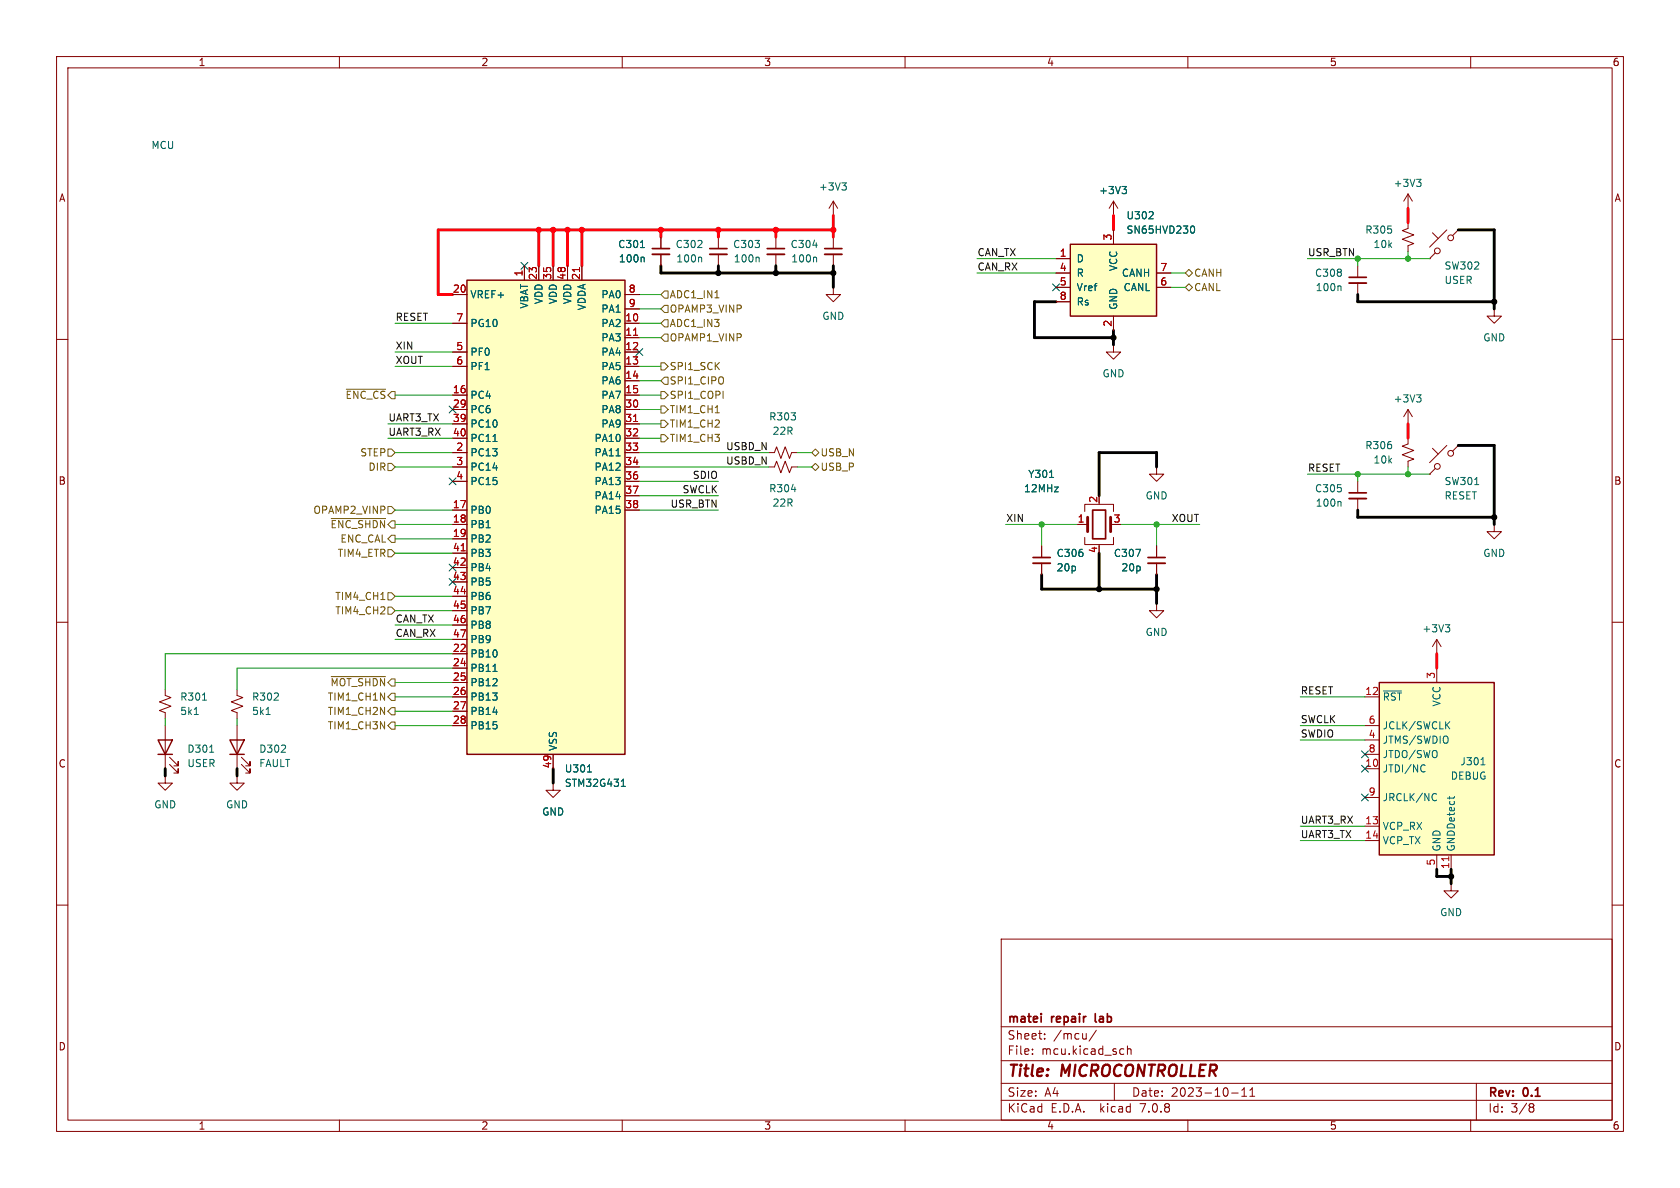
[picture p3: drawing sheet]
<svg xmlns="http://www.w3.org/2000/svg" width="297mm" height="210mm" viewBox="0 0 297 210" stroke-linecap="round" stroke-linejoin="round" font-family="sans-serif">
<g fill="none" stroke="#840000" stroke-width=".18">
<path d="M10 10h277v190h-277zM12 12h273v186h-273zM60 10v2M110 10v2M160 10v2M210 10v2M260 10v2M147.3 35.6l-.7 1.2M147.3 35.6v2.5M147.3 35.6l.8 1.2M196.8 35.6v2.5M196.8 35.6l-.7 1.2"/>
<path d="M196.8 35.6l.8 1.2M248.9 39.4v1l-1 .4 2 .7-2 .8 2 .8-1 .3v1.1M248.9 34.3v2.5M248.9 34.3l-.7 1.3M248.9 34.3l.8 1.3M10 60h2M80 57.2h2.5M80 52.1h2.5M92.7 47v2.5M95.2 47v2.5M97.8 47v2.5M100.3 47v2.5"/>
<path d="M102.9 47v2.5M110.5 57.2h2.5M110.5 59.7h2.5M110.5 52.1h2.5M110.5 54.6h2.5M116.8 41.9v2M116.8 45v2M127 41.9v2M127 45v2M137.2 41.9v2M137.2 45v2M147.3 50.8v1.3h1.3l-1.3 1.2-1.3-1.2h1.3"/>
<path d="M147.3 41.9v2M147.3 45v2M186.7 45.7h2.5M186.7 48.3h2.5M186.7 50.8h2.5M186.7 53.3h2.5M196.8 40.6v2.6M196.8 55.9v2.5M204.5 48.3h2.5M204.5 50.8h2.5M240 47v2M240 50v2.1"/>
<path d="M252.7 45.7h.1M253.2 41.1l1.1 1.1M253.7 44.7l-1 1M255.8 40.6l-3.1 3.1M257.8 40.6l-1 1.1M257.8 40.6h.1M264.2 54.6v1.3h1.2l-1.2 1.3-1.3-1.3h1.3M285 60h2M80 62.2h2.5M80 64.8h2.5M80 69.9h2.5M80 72.4h2.5"/>
<path d="M80 74.9h2.5M80 77.5h2.5M110.5 62.2h2.5M110.5 64.8h2.5M110.5 67.3h2.5M110.5 69.9h2.5M110.5 72.4h2.5M110.5 74.9h2.5M110.5 77.5h2.5M196.8 61v1.2h1.3l-1.3 1.3-1.2-1.3h1.2M248.9 77.5v1l-1 .4 2 .7-2 .8 2 .8-1 .3v1.1M248.9 72.4v2.5"/>
<path d="M248.9 72.4l-.7 1.3M248.9 72.4l.8 1.3M253.2 79.2l1.1 1.1M255.8 78.7l-3.1 3.1M257.8 78.7l-1 1.1M257.8 78.7h.1M80 92.7h2.5M80 82.6h2.5M80 80h2.5M80 90.2h2.5M80 95.3h2.5M80 85.1h2.5"/>
<path d="M80 97.8h2.5M110.5 82.6h2.5M110.5 80h2.5M110.5 90.2h2.5M110.5 85.1h2.5M110.5 87.6h2.5M135.9 82.6h1l.4-1.1 .7 2.1 .8-2.1 .8 2.1 .4-1h1M135.9 80h1l.4-1 .7 2 .8-2 .8 2 .4-1h1M184.1 96.5v2.1M184.1 99.6v2M190.5 92.7h1.8M191.8 95v1.3h5v-1.3"/>
<path d="M191.8 90.4v-1.2h5v1.2M194.3 96.3v.2M204.5 82.6v1.2h1.2l-1.2 1.3-1.3-1.3h1.3M204.5 96.5v2.1M204.5 99.6v2M240 85.1v2M240 88.1v2.1M252.7 83.8h.1M253.7 82.8l-1 1M264.2 92.7v1.3h1.2l-1.2 1.3-1.3-1.3h1.3M10 110h2M80 115.6h2.5"/>
<path d="M80 118.1h2.5M80 100.3h2.5M80 102.9h2.5M80 105.4h2.5M80 108h2.5M80 110.5h2.5M80 113h2.5M204.5 106.7v1.3h1.2l-1.2 1.2-1.3-1.2h1.3M254 113l-.8 1.3M254 113v2.6M254 118.1v2.6M254 113l.8 1.3"/>
<path d="M285 110h2M29.2 137.2v1.2h1.3l-1.3 1.3-1.3-1.3h1.3M29.2 121.9v1l1 .4-2 .8 2 .7-2 .8 1 .4v1M29.2 128.3v7.6M30 135.1l1.5 1.6v-.8v.8h-.8M30 133.9l1.5 1.5v-.8v.8h-.8M41.9 137.2v1.2h1.3l-1.3 1.3-1.3-1.3h1.3M41.9 121.9v1l1 .4-2 .8 2 .7-2 .8 1 .4v1M41.9 128.3v7.6M42.7 135.1l1.5 1.6v-.8v.8h-.8M42.7 133.9l1.5 1.5v-.8v.8h-.8M80 123.2h2.5"/>
<path d="M80 128.3h2.5M80 120.7h2.5M80 125.7h2.5M97.8 138.4v1.3h1.3l-1.3 1.3-1.3-1.3h1.3M97.8 133.4v2.5M241.3 135.9h2.5M241.3 123.2h2.5M241.3 130.8h2.5M241.3 128.3h2.5M241.3 133.4h2.5M10 160h2M241.3 146.1h2.5"/>
<path d="M241.3 148.6h2.5M241.3 141h2.5M254 151.1v2.6M256.5 156.2v1.3h1.3l-1.3 1.3-1.2-1.3h1.2M256.5 151.1v2.6M285 160h2M177 166h108v32h-108zM60 198v2M110 198v2M160 198v2M177 194.5h108M177 191.5h108"/>
<path d="M177 187.5h108M177 181.5h108M182.5 186.3v.1M182.5 185.5v.1M184.7 183.6v.1M184.7 182.8v.1M193.8 182.1l-1.3 2M197 191.5v3M198.2 185.4l.5 .1M198.7 186.3l-.5 .1M199.3 185.5l.2-.1 .4 .1 .1 .9M199.3 184.9v1.5"/>
<path d="M210 198v2M217.7 193.2h1.2M219.5 193.8h.9M219.5 192.7l.5-.4v1.5M221 193.8h.8M221 192.7l.4-.4v1.5M260 198v2M261 191.5v6.5M270.6 195.1h.3l.3 .3-.3 .3M270.6 195.7h.3M270.9 195.7l.2 .2 .1 .4-.3 .3h-.3"/>
<circle cx="254.1" cy="44.3" r=".51"/>
<circle cx="256.5" cy="42" r=".51"/>
<circle cx="254.1" cy="82.4" r=".51"/>
<circle cx="256.5" cy="80.1" r=".51"/>
</g>
<path d="M115.3 43.9h3.1M125.5 43.9h3M135.6 43.9h3.1M145.8 43.9h3M238.5 49h3.1M182.6 98.6h3.1M193.2 90.2h2.3v5.1h-2.3zM202.9 98.6h3.1M238.5 87.1h3.1M184.1 179.2v.1M184.1 179.7v1M193.6 179.2l.1 1.4" fill="none" stroke="#840000" stroke-width=".3"/>
<path d="M82.5 49.5h28v83.9h-28zM189.2 43.2h15.3v12.7h-15.3zM27.9 130.8h2.6l-1.3 2.6zM27.9 133.4h2.6M40.6 130.8h2.6l-1.3 2.6zM40.6 133.4h2.6M243.8 120.7h20.4v30.4h-20.4z" fill="none" stroke="#840000" stroke-width=".25"/>
<g fill="#ffffc2" stroke="#ffffc2" stroke-width=".18">
<path d="M189.2 43.2h15.3v12.7h-15.3z"/>
<path d="M243.8 120.7h20.4v30.4h-20.4z"/>
<path d="M82.5 49.5h28v83.9h-28z"/>
</g>
<g fill="none" stroke="#006464" stroke-width=".18">
<path d="M148.8 32.3h.8l-.4 .5M149.4 32.8l.2 .3v.3l-.2 .2M198.4 33h.7l-.4 .4M198.9 33.4l.2 .3v.3l-.2 .2M203.1 38.7h.8M203.8 37.5v.5M250.4 31.7h.8l-.4 .5M251 32.2l.2 .2v.3l-.2 .3M113.2 43.8h.7M113.7 45.5l.2 .1v.7M123.9 45.5l.1 .1v.7M134 45.5l.2 .1v.7"/>
<path d="M143.7 43.3h.8M144.2 45.5l.2 .1v.7M210.6 40l.2-.1a.68 .68 0 0 1 .4 .7 .68 .68 0 0 1-.4 .6h-.2M236.9 50.5l.2 .2v.7M87.1 78h.8M250.4 69.8h.8l-.4 .5M251 70.3l.2 .2v.3l-.2 .3M108.9 80.6h.7M139.9 86.5h.8M185.5 84.4h.8M200.8 97.1h.8l-.5 1.3M236.9 88.6l.2 .2v.7"/>
<path d="M260.7 85.7h.7M87.1 118.7h.8M255.5 110.4h.8l-.4 .5M256.1 110.9l.2 .3v.3l-.2 .2M34.3 126.3h.8M35.8 123.8h.7M37.1 133h.7M47 126.3h.8M103.8 136.5h.8M109.8 139h.8M110 138l.2-.3v1.3M244.6 122.1h3.2"/>
<path d="M251.6 135.2l.3 .1M251.9 136.3l-.3 .2M255.8 128.1l.5 .7M256.3 127.6l-.7 .7M261.8 135.2h.7M253.4 140.3h.3l.2 .1M253.9 141.4l-.2 .1h-.3M256.3 140.8v.5M257.1 140.8v.2"/>
</g>
<path d="M115.3 45h3.1M125.5 45h3M135.6 45h3.1M145.8 45h3M238.5 50h3.1M182.6 99.6h3.1M202.9 99.6h3.1M238.5 88.1h3.1" fill="none" stroke="#840000" stroke-width=".33"/>
<path d="M192.3 91.4v2.6M196.3 91.4v2.6" fill="none" stroke="#840000" stroke-width=".51"/>
<path d="M102.5 47.3v.7M112 59.3h.7M112 74.5h.7M81.5 97.4h.7M256.1 151.4v.8" fill="none" stroke="#a90000" stroke-width=".18"/>
<g fill="none" stroke="#725600" stroke-width=".18">
<path d="M117.5 56.5h.6v1.3h-.6l-.7-.6zM117.5 54h.6v1.2h-.6l-.7-.6zM117.5 59.1h.6v1.2h-.6l-.7-.6zM117.5 51.4h.6v1.3h-.6l-.7-.6zM126.4 52.6h.7M209.5 50.8l.7-.6 .6 .6-.6 .6zM209.5 48.3l.7-.7 .6 .7-.6 .6zM61.2 68.8h7M68.6 79.4h.6l.6 .6-.6 .6h-.6zM116.8 74.3h.7l.6 .6-.6 .7h-.7zM116.8 76.8h.7l.6 .7-.6 .6h-.7zM116.8 64.1h.7l.6 .7-.6 .6h-.7z"/>
<path d="M116.8 71.8h.7l.6 .6-.6 .6h-.7zM116.8 69.2h.7l.6 .7-.6 .6h-.7zM117.5 66.7h.6v1.2h-.6l-.7-.6zM126.4 73h.8M58.6 91.7h9.6M68.6 81.9h.6l.6 .7-.6 .6h-.6zM68.6 89.5h.6l.6 .7-.6 .6h-.6zM68.6 97.2h.6l.6 .6-.6 .6h-.6zM69.2 94.6h.6v1.3h-.6l-.6-.6zM143.5 82.6l.6-.7 .7 .7-.7 .6zM143.5 80l.6-.6 .7 .6-.7 .6zM58.6 119.6h9.6"/>
<path d="M67.3 106h.7M68.6 104.8h.6l.6 .6-.6 .6h-.6zM68.6 107.3h.6l.6 .7-.6 .6h-.6zM68.6 125.7l.6-.6h.6v1.3h-.6zM69.2 122.6h.6v1.2h-.6l-.6-.6zM69.2 127.6h.6v1.3h-.6l-.6-.6z"/>
</g>
<g fill="none" stroke="#009600" stroke-width=".18">
<path d="M69.8 57.2h10.2M113 59.7h3.8M113 52.1h3.8M113 57.2h3.8M113 54.6h3.8M172.7 48.3h14M172.7 45.7h14M207 50.8h2.5M207 48.3h2.5M231.1 45.7h21.6M240 45.7v1.3M248.9 44.5v1.2"/>
<path d="M68.6 74.9h11.4M68.6 77.5h11.4M69.8 69.9h10.2M69.8 64.8h10.2M69.8 62.2h10.2M113 69.9h3.8M113 67.3h3.8M113 74.9h3.8M113 77.5h3.8M113 72.4h3.8M113 64.8h3.8M69.8 82.6h10.2"/>
<path d="M69.8 97.8h10.2M69.8 95.3h10.2M69.8 92.7h10.2M69.8 90.2h10.2M69.8 80h10.2M113 82.6h22.9M113 90.2h14M113 80h22.9M113 87.6h14M113 85.1h14M141 82.6h2.5M141 80h2.5"/>
<path d="M177.8 92.7h12.7M184.1 92.7v3.8M198.1 92.7h14M204.5 92.7v3.8M231.1 83.8h21.6M240 83.8v1.3M248.9 82.6v1.2M69.8 108h10.2M69.8 105.4h10.2M69.8 110.5h10.2M69.8 113h10.2M80 115.6h-50.8v6.3"/>
<path d="M80 118.1h-38.1v3.8M29.2 127v1.3M41.9 127v1.3M69.8 125.7h10.2M69.8 120.7h10.2M69.8 123.2h10.2M69.8 128.3h10.2M229.9 123.2h11.4M229.9 128.3h11.4M229.9 130.8h11.4M229.9 146.1h11.4M229.9 148.6h11.4"/>
</g>
<g fill="none" stroke="#000" stroke-width=".51">
<path d="M116.8 47v1.3h30.5M127 47v1.3M137.2 47v1.3M147.3 47v3.8M186.7 53.3h-3.8v6.4h13.9M196.8 58.4v2.6M240 52.1v1.2h24.2M257.8 40.6h6.4v14M257.8 78.7h6.4v14M194.3 97.8v6.3M204.5 82.6v-2.6h-10.2v7.6M240 90.2v1.2h24.2"/>
<path d="M184.1 101.6v2.5h20.4M204.5 101.6v5.1M29.2 135.9v1.3M41.9 135.9v1.3M97.8 135.9v2.5M254 153.7v1.2h2.5M256.5 153.7v2.5"/>
</g>
<g fill="none" stroke="#ff000b" stroke-width=".51">
<path d="M147.3 38.1v3.8M196.8 38.1v2.5M248.9 36.8v2.6M95.2 40.6v6.4M97.8 40.6v6.4M100.3 40.6v6.4M102.9 40.6v6.4M116.8 40.6v1.3M127 40.6v1.3M137.2 40.6v1.3M147.3 40.6h-69.8v11.5h2.5M248.9 74.9v2.6"/>
<path d="M254 115.6v2.5"/>
</g>
<g fill="none" stroke="#000084" stroke-width=".18">
<path d="M92.1 46.4l1.2 1.2M93.3 46.4l-1.2 1.2M186.1 50.2l1.2 1.2M187.3 50.2l-1.2 1.2M79.4 71.8l1.2 1.2M80.6 71.8l-1.2 1.2M112.4 61.6l1.2 1.2M113.6 61.6l-1.2 1.2M79.4 84.5l1.2 1.2M79.4 99.7l1.2 1.2M80.6 84.5l-1.2 1.2M80.6 99.7l-1.2 1.2"/>
<path d="M79.4 102.3l1.2 1.2M80.6 102.3l-1.2 1.2M240.7 132.7l1.2 1.3M240.7 135.3l1.2 1.2M241.9 132.7l-1.2 1.3M241.9 135.3l-1.2 1.2M240.7 140.4l1.2 1.2M241.9 140.4l-1.2 1.2"/>
</g>
<g fill="#000" stroke="#000" stroke-width=".18">
<circle cx="127" cy="48.3" r=".46"/>
<circle cx="137.2" cy="48.3" r=".46"/>
<circle cx="147.3" cy="48.3" r=".46"/>
<circle cx="196.8" cy="59.7" r=".46"/>
<circle cx="264.2" cy="53.3" r=".46"/>
<circle cx="264.2" cy="91.4" r=".46"/>
<circle cx="194.3" cy="104.1" r=".46"/>
<circle cx="204.5" cy="104.1" r=".46"/>
<circle cx="256.5" cy="154.9" r=".46"/>
</g>
<g fill="#009600" stroke="#009600" stroke-width=".18">
<circle cx="204.5" cy="92.7" r=".46"/>
<circle cx="184.1" cy="92.7" r=".46"/>
<circle cx="248.9" cy="83.8" r=".46"/>
<circle cx="240" cy="83.8" r=".46"/>
<circle cx="248.9" cy="45.7" r=".46"/>
<circle cx="240" cy="45.7" r=".46"/>
</g>
<g fill="#ff000b" stroke="#ff000b" stroke-width=".18">
<circle cx="100.3" cy="40.6" r=".46"/>
<circle cx="97.8" cy="40.6" r=".46"/>
<circle cx="102.9" cy="40.6" r=".46"/>
<circle cx="116.8" cy="40.6" r=".46"/>
<circle cx="127" cy="40.6" r=".46"/>
<circle cx="137.2" cy="40.6" r=".46"/>
<circle cx="147.3" cy="40.6" r=".46"/>
<circle cx="95.2" cy="40.6" r=".46"/>
</g>
<g font-size="2.8" fill="#840000">
<text x="178" y="190.9">Title:</text>
<text x="187.7" y="190.9">MICROCONTROLLER</text>
</g>
<g font-size="2.1" fill="#840000">
<text x="178" y="184">Sheet:</text>
<text x="178" y="181.2">matei</text>
<text x="186" y="181.2">repair</text>
<text x="186.2" y="184">/mcu/</text>
<text x="194.3" y="181.2">lab</text>
<text x="178" y="186.7">File:</text>
<text x="184.1" y="186.7">mcu.kicad_sch</text>
<text x="178" y="196.9">KiCad</text>
<text x="178" y="194.1">Size:</text>
<text x="184.7" y="194.1">A4</text>
<text x="185.7" y="196.9">E.D.A.</text>
<text x="194.6" y="196.9">kicad</text>
<text x="200" y="194.1">Date:</text>
<text x="201.8" y="196.9">7.0.8</text>
<text x="207" y="194.1">2023-10-11</text>
<text x="263" y="194.3">Rev:</text>
<text x="263" y="196.9">Id:</text>
<text x="267.1" y="196.9">3/8</text>
<text x="269.4" y="194.3">0.1</text>
</g>
<g font-size="1.8" fill="#840000">
<text x="35" y="11.9">1</text>
<text x="85" y="11.9">2</text>
<text x="135" y="11.9">3</text>
<text x="185" y="11.9">4</text>
<text x="235" y="11.9">5</text>
<text x="285" y="11.9">6</text>
<text x="10.3" y="35.9">A</text>
<text x="285.3" y="35.9">A</text>
<text x="10.3" y="85.9">B</text>
<text x="285.3" y="85.9">B</text>
<text x="10.3" y="135.9">C</text>
<text x="285.3" y="135.9">C</text>
<text x="10.3" y="185.9">D</text>
<text x="285.3" y="185.9">D</text>
<text x="35" y="199.9">1</text>
<text x="85" y="199.9">2</text>
<text x="135" y="199.9">3</text>
<text x="185" y="199.9">4</text>
<text x="235" y="199.9">5</text>
<text x="285" y="199.9">6</text>
</g>
<text font-size="1.8" fill="#0000c2" x="26.7" y="26.4">MCU</text>
<g font-size="1.8" fill="#006464">
<text x="144.7" y="33.9">+3V3</text>
<text x="194.2" y="34.5">+3V3</text>
<text x="246.3" y="33.2">+3V3</text>
<text x="199.1" y="39">U302</text>
<text x="199.1" y="41.5">SN65HVD230</text>
<text x="241.3" y="41.5">R305</text>
<text x="109.2" y="44">C301</text>
<text x="109.3" y="46.6">100n</text>
<text x="119.3" y="44">C302</text>
<text x="119.5" y="46.6">100n</text>
<text x="129.5" y="44">C303</text>
<text x="129.6" y="46.6">100n</text>
<text x="139.7" y="44">C304</text>
<text x="139.8" y="46.6">100n</text>
<text x="190.2" y="46.6">D</text>
<text x="242.7" y="44">10k</text>
<text x="255.3" y="47.9">SW302</text>
<text x="83.1" y="52.9">VREF+</text>
<text x="96.1" y="53.9" transform="rotate(-90 96.1 53.9)">VDD</text>
<text x="98.7" y="53.9" transform="rotate(-90 98.7 53.9)">VDD</text>
<text x="101.2" y="53.9" transform="rotate(-90 101.2 53.9)">VDD</text>
<text x="106.2" y="52.9">PA0</text>
<text x="190.2" y="49.1">R</text>
<text x="190.2" y="51.7">Vref</text>
<text x="197.7" y="48" transform="rotate(-90 197.7 48)">VCC</text>
<text x="198.2" y="49.1">CANH</text>
<text x="198.5" y="51.7">CANL</text>
<text x="232.4" y="49.1">C308</text>
<text x="232.5" y="51.7">100n</text>
<text x="255.3" y="50.4">USER</text>
<text x="83.1" y="58">PG10</text>
<text x="93.6" y="54.7" transform="rotate(-90 93.6 54.7)">VBAT</text>
<text x="103.7" y="55" transform="rotate(-90 103.7 55)">VDDA</text>
<text x="106.2" y="58">PA2</text>
<text x="106.2" y="55.5">PA1</text>
<text x="145.3" y="56.7">GND</text>
<text x="190.2" y="54.2">Rs</text>
<text x="197.7" y="54.9" transform="rotate(-90 197.7 54.9)">GND</text>
<text x="83.1" y="63.1">PF0</text>
<text x="83.1" y="65.6">PF1</text>
<text x="106.2" y="60.6">PA3</text>
<text x="106.2" y="63.1">PA4</text>
<text x="106.2" y="65.6">PA5</text>
<text x="262.1" y="60.6">GND</text>
<text x="83.1" y="70.7">PC4</text>
<text x="106.2" y="68.2">PA6</text>
<text x="106.2" y="70.7">PA7</text>
<text x="194.8" y="66.9">GND</text>
<text x="246.3" y="71.3">+3V3</text>
<text x="83.1" y="73.3">PC6</text>
<text x="83.1" y="75.8">PC10</text>
<text x="106.2" y="73.3">PA8</text>
<text x="106.2" y="75.8">PA9</text>
<text x="135.9" y="74.5">R303</text>
<text x="136.5" y="77.1">22R</text>
<text x="83.1" y="80.9">PC13</text>
<text x="83.1" y="83.4">PC14</text>
<text x="83.1" y="78.3">PC11</text>
<text x="105" y="78.3">PA10</text>
<text x="105" y="80.9">PA11</text>
<text x="105" y="83.4">PA12</text>
<text x="241.3" y="79.6">R306</text>
<text x="242.7" y="82.1">10k</text>
<text x="83.1" y="86">PC15</text>
<text x="105" y="86">PA13</text>
<text x="105" y="88.5">PA14</text>
<text x="135.9" y="87.2">R304</text>
<text x="136.5" y="89.8">22R</text>
<text x="180.9" y="87.2">12MHz</text>
<text x="181.7" y="84.7">Y301</text>
<text x="202.4" y="88.5">GND</text>
<text x="232.4" y="87.2">C305</text>
<text x="232.5" y="89.8">100n</text>
<text x="255.3" y="86">SW301</text>
<text x="255.3" y="88.5">RESET</text>
<text x="83.1" y="91">PB0</text>
<text x="83.1" y="93.6">PB1</text>
<text x="105" y="91">PA15</text>
<text x="83.1" y="96.1">PB2</text>
<text x="83.1" y="98.7">PB3</text>
<text x="83.1" y="101.2">PB4</text>
<text x="186.7" y="98.7">C306</text>
<text x="186.7" y="101.2">20p</text>
<text x="196.8" y="98.7">C307</text>
<text x="198.1" y="101.2">20p</text>
<text x="262.1" y="98.7">GND</text>
<text x="83.1" y="103.7">PB5</text>
<text x="83.1" y="106.3">PB6</text>
<text x="83.1" y="108.8">PB7</text>
<text x="83.1" y="111.4">PB8</text>
<text x="83.1" y="113.9">PB9</text>
<text x="202.4" y="112.6">GND</text>
<text x="251.4" y="112">+3V3</text>
<text x="83.1" y="116.4">PB10</text>
<text x="83.1" y="119">PB11</text>
<text x="31.8" y="124.1">R301</text>
<text x="44.5" y="124.1">R302</text>
<text x="83.1" y="121.5">PB12</text>
<text x="83.1" y="124.1">PB13</text>
<text x="244.3" y="124.1">~{RST}</text>
<text x="254.9" y="125" transform="rotate(-90 254.9 125)">VCC</text>
<text x="31.8" y="126.6">5k1</text>
<text x="44.5" y="126.6">5k1</text>
<text x="83.1" y="126.6">PB14</text>
<text x="83.1" y="129.1">PB15</text>
<text x="244.3" y="131.7">JTMS/SWDIO</text>
<text x="244.3" y="129.1">JCLK/SWCLK</text>
<text x="33" y="133.3">D301</text>
<text x="33" y="135.8">USER</text>
<text x="45.7" y="133.3">D302</text>
<text x="45.7" y="135.8">FAULT</text>
<text x="98.7" y="132.8" transform="rotate(-90 98.7 132.8)">VSS</text>
<text x="99.8" y="136.8">U301</text>
<text x="244.3" y="136.8">JTDI/NC</text>
<text x="244.3" y="134.2">JTDO/SWO</text>
<text x="258.1" y="135.5">J301</text>
<text x="27.2" y="143.1">GND</text>
<text x="39.9" y="143.1">GND</text>
<text x="99.8" y="139.3">STM32G431</text>
<text x="244.3" y="141.8">JRCLK/NC</text>
<text x="256.4" y="138">DEBUG</text>
<text x="95.8" y="144.4">GND</text>
<text x="244.3" y="146.9">VCP_RX</text>
<text x="244.3" y="149.5">VCP_TX</text>
<text x="254.9" y="150.6" transform="rotate(-90 254.9 150.6)">GND</text>
<text x="257.4" y="150.6" transform="rotate(-90 257.4 150.6)">GNDDetect</text>
<text x="254.5" y="162.2">GND</text>
</g>
<g font-size="1.8" fill="#0f0f0f">
<text x="172.7" y="47.9">CAN_RX</text>
<text x="172.7" y="45.4">CAN_TX</text>
<text x="231.1" y="45.4">USR_BTN</text>
<text x="69.8" y="56.8">RESET</text>
<text x="69.8" y="64.4">XOUT</text>
<text x="69.8" y="61.9">XIN</text>
<text x="68.6" y="77.1">UART3_RX</text>
<text x="68.6" y="74.6">UART3_TX</text>
<text x="128.3" y="82.2">USBD_N</text>
<text x="128.3" y="79.7">USBD_N</text>
<text x="231.1" y="83.5">RESET</text>
<text x="118.5" y="89.8">USR_BTN</text>
<text x="120.6" y="87.3">SWCLK</text>
<text x="122.4" y="84.7">SDIO</text>
<text x="177.8" y="92.4">XIN</text>
<text x="207" y="92.4">XOUT</text>
<text x="69.8" y="110.1">CAN_TX</text>
<text x="69.8" y="112.7">CAN_RX</text>
<text x="229.9" y="122.8">RESET</text>
<text x="229.9" y="130.5">SWDIO</text>
<text x="229.9" y="127.9">SWCLK</text>
<text x="229.9" y="148.2">UART3_TX</text>
<text x="229.9" y="145.7">UART3_RX</text>
</g>
<g font-size="1.8" fill="#a90000">
<text x="187.3" y="45.5">1</text>
<text x="196.6" y="42.6" transform="rotate(-90 196.6 42.6)">3</text>
<text x="80" y="51.8">20</text>
<text x="92.5" y="49" transform="rotate(-90 92.5 49)">1</text>
<text x="95" y="49.6" transform="rotate(-90 95 49.6)">23</text>
<text x="97.5" y="49.6" transform="rotate(-90 97.5 49.6)">35</text>
<text x="100.1" y="49.6" transform="rotate(-90 100.1 49.6)">48</text>
<text x="102.6" y="49.6" transform="rotate(-90 102.6 49.6)">21</text>
<text x="111.1" y="51.8">8</text>
<text x="187.3" y="48">4</text>
<text x="187.3" y="50.5">5</text>
<text x="187.3" y="53.1">8</text>
<text x="205" y="50.5">6</text>
<text x="205" y="48">7</text>
<text x="80.6" y="56.9">7</text>
<text x="110.4" y="56.9">10</text>
<text x="110.4" y="59.4">11</text>
<text x="111.1" y="54.4">9</text>
<text x="196.6" y="57.9" transform="rotate(-90 196.6 57.9)">2</text>
<text x="80.6" y="62">5</text>
<text x="80.6" y="64.5">6</text>
<text x="110.4" y="62">12</text>
<text x="110.4" y="64.5">13</text>
<text x="80" y="69.6">16</text>
<text x="110.4" y="67.1">14</text>
<text x="110.4" y="69.6">15</text>
<text x="80" y="72.1">29</text>
<text x="80" y="74.7">39</text>
<text x="80" y="77.2">40</text>
<text x="110.4" y="72.1">30</text>
<text x="110.4" y="74.7">31</text>
<text x="110.4" y="77.2">32</text>
<text x="80.6" y="79.8">2</text>
<text x="80.6" y="82.3">3</text>
<text x="110.4" y="79.8">33</text>
<text x="110.4" y="82.3">34</text>
<text x="80" y="89.9">17</text>
<text x="80.6" y="84.8">4</text>
<text x="110.4" y="84.8">36</text>
<text x="110.4" y="87.4">37</text>
<text x="110.4" y="89.9">38</text>
<text x="194.1" y="89" transform="rotate(-90 194.1 89)">2</text>
<text x="80" y="92.5">18</text>
<text x="80" y="95">19</text>
<text x="190.4" y="92.5">1</text>
<text x="196.8" y="92.5">3</text>
<text x="80" y="97.5">41</text>
<text x="80" y="100.1">42</text>
<text x="194.1" y="97.9" transform="rotate(-90 194.1 97.9)">4</text>
<text x="80" y="102.6">43</text>
<text x="80" y="105.2">44</text>
<text x="80" y="107.7">45</text>
<text x="80" y="110.2">46</text>
<text x="80" y="112.8">47</text>
<text x="80" y="115.3">22</text>
<text x="80" y="117.9">24</text>
<text x="80" y="120.4">25</text>
<text x="80" y="122.9">26</text>
<text x="80" y="125.5">27</text>
<text x="241.3" y="122.9">12</text>
<text x="253.7" y="120.1" transform="rotate(-90 253.7 120.1)">3</text>
<text x="80" y="128">28</text>
<text x="241.9" y="130.6">4</text>
<text x="241.9" y="128">6</text>
<text x="97.5" y="135.9" transform="rotate(-90 97.5 135.9)">49</text>
<text x="241.3" y="135.6">10</text>
<text x="241.9" y="133.1">8</text>
<text x="241.9" y="140.7">9</text>
<text x="241.3" y="145.8">13</text>
<text x="241.3" y="148.3">14</text>
<text x="253.7" y="153.1" transform="rotate(-90 253.7 153.1)">5</text>
<text x="256.3" y="153.7" transform="rotate(-90 256.3 153.7)">11</text>
</g>
<g font-size="1.8" fill="#725600">
<text x="118.3" y="52.9">ADC1_IN1</text>
<text x="211" y="51.7">CANL</text>
<text x="211" y="49.1">CANH</text>
<text x="118.3" y="58">ADC1_IN3</text>
<text x="118.3" y="55.5">OPAMP3_VINP</text>
<text x="118.3" y="65.6">SPI1_SCK</text>
<text x="118.3" y="60.6">OPAMP1_VINP</text>
<text x="61" y="70.7">~{ENC_CS}</text>
<text x="118.3" y="68.2">SPI1_CIPO</text>
<text x="118.3" y="70.7">SPI1_COPI</text>
<text x="118.3" y="75.8">TIM1_CH2</text>
<text x="118.3" y="73.3">TIM1_CH1</text>
<text x="63.6" y="80.9">STEP</text>
<text x="65" y="83.4">DIR</text>
<text x="118.3" y="78.3">TIM1_CH3</text>
<text x="145" y="83.4">USB_P</text>
<text x="145" y="80.9">USB_N</text>
<text x="55.3" y="91">OPAMP2_VINP</text>
<text x="58.3" y="93.6">~{ENC_SHDN}</text>
<text x="59.6" y="98.7">TIM4_ETR</text>
<text x="60.1" y="96.1">ENC_CAL</text>
<text x="59.2" y="106.3">TIM4_CH1</text>
<text x="59.2" y="108.8">TIM4_CH2</text>
<text x="57.8" y="124.1">TIM1_CH1N</text>
<text x="58.3" y="121.5">~{MOT_SHDN}</text>
<text x="57.8" y="129.1">TIM1_CH3N</text>
<text x="57.8" y="126.6">TIM1_CH2N</text>
</g>
</svg>
